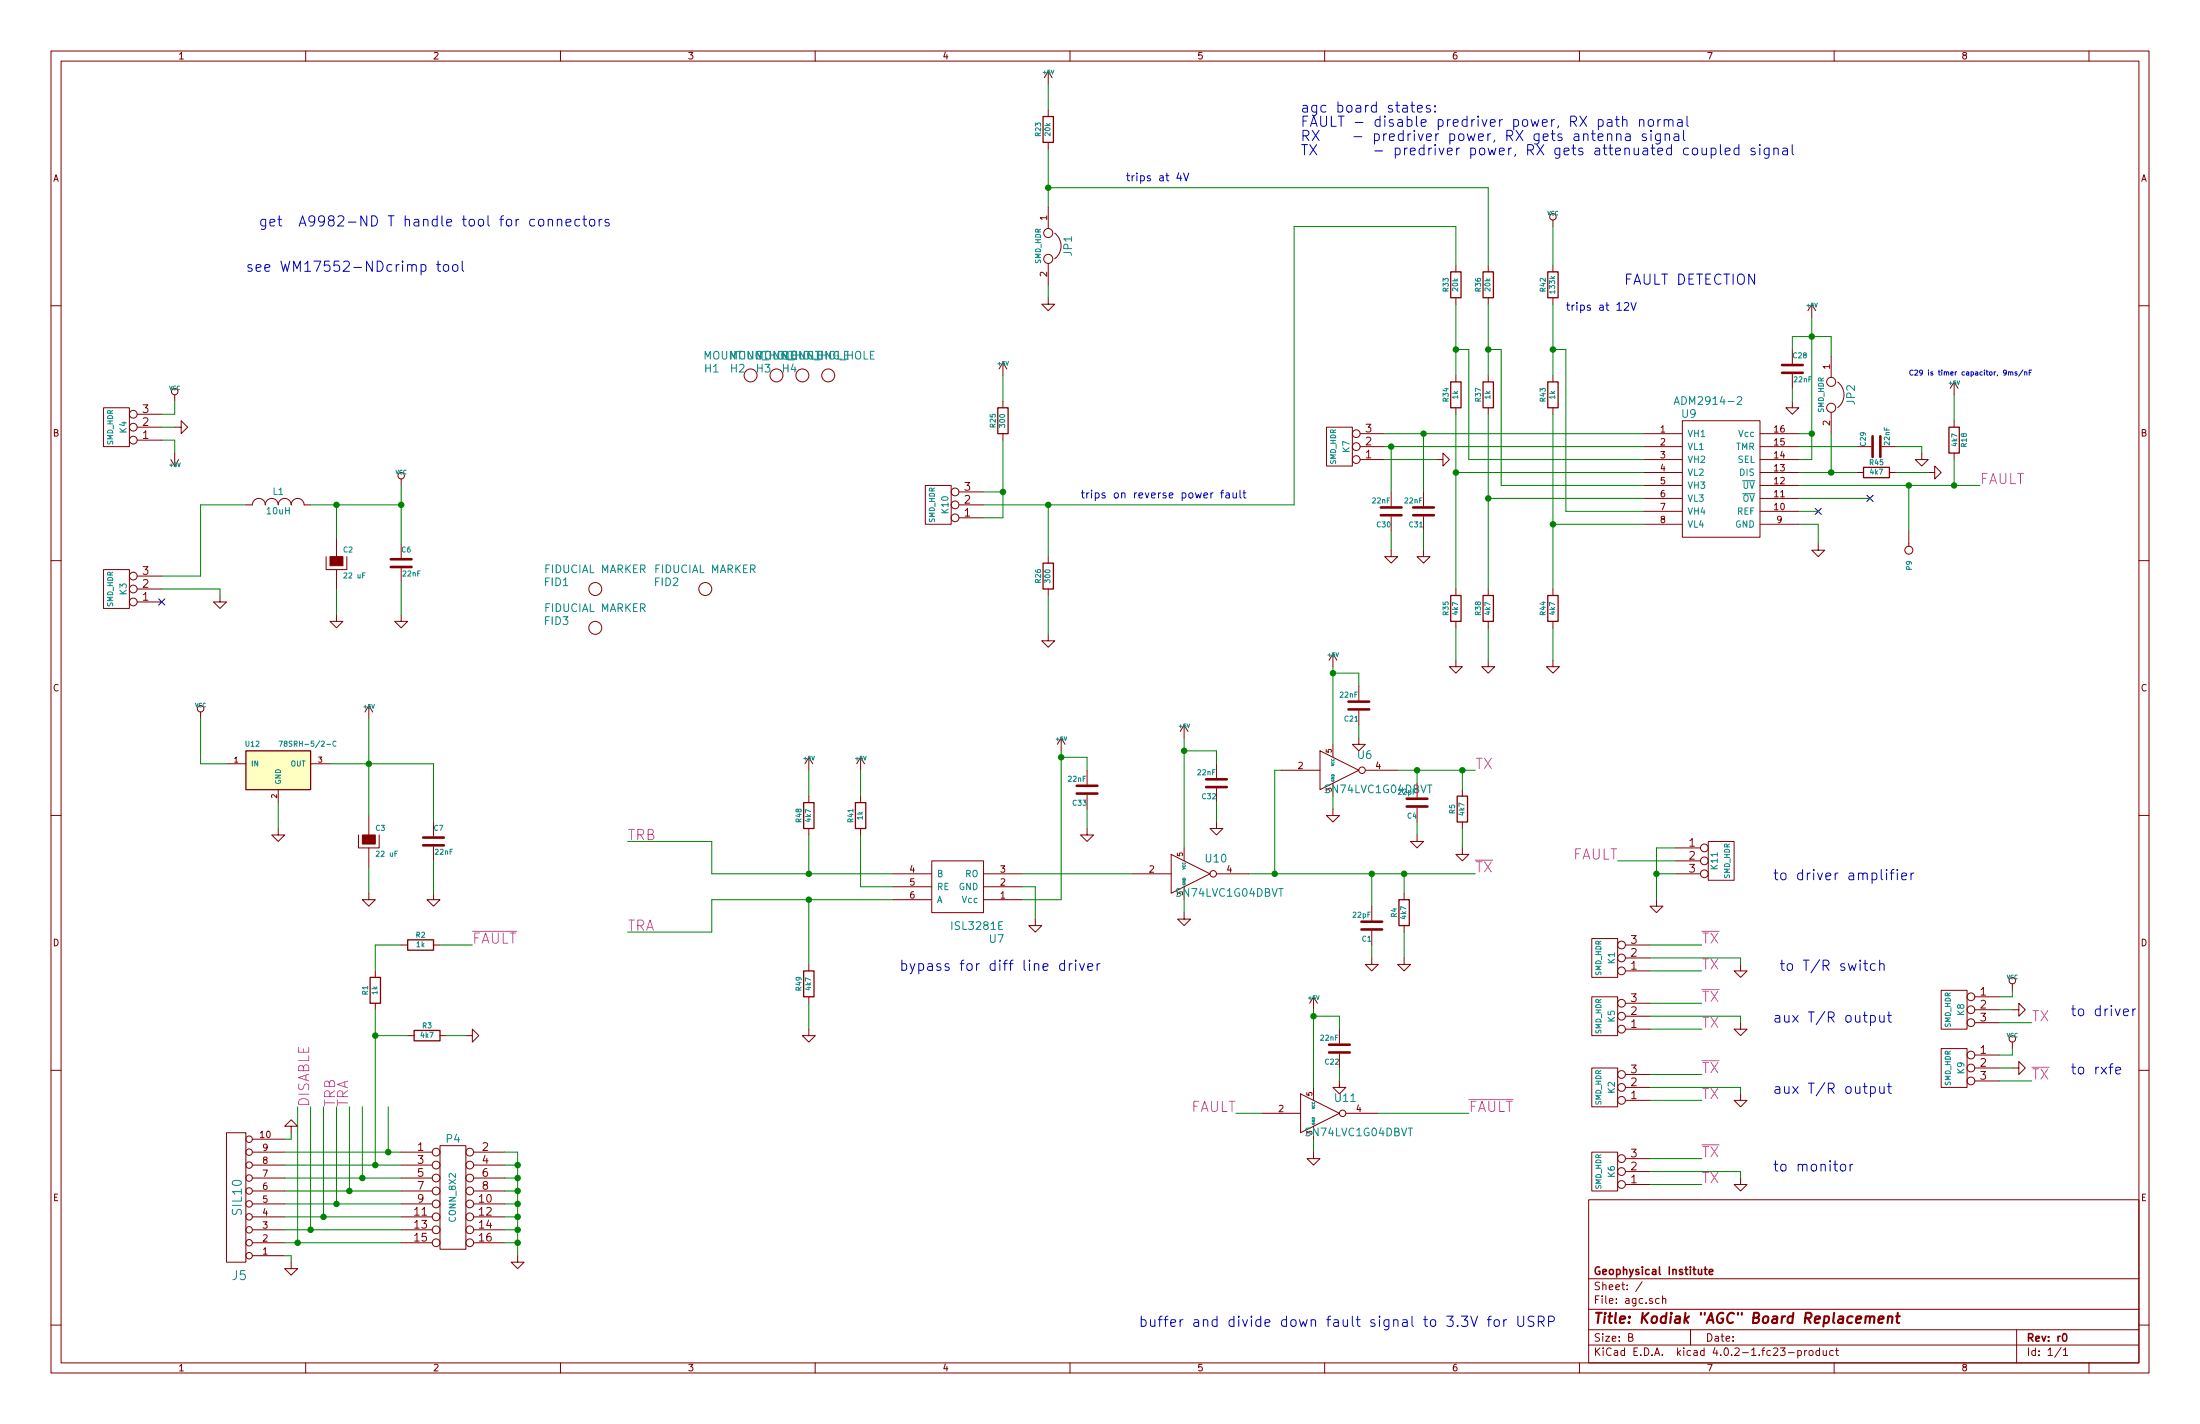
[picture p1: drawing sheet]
<svg xmlns="http://www.w3.org/2000/svg" width="432mm" height="279mm" viewBox="0 0 432 279" stroke-linecap="round" stroke-linejoin="round" font-family="sans-serif">
<g fill="none" stroke="#840000" stroke-width=".2">
<path d="M10 10h411.8v259.4h-411.8zM12 12h407.8v255.4h-407.8zM60 10v2M110 10v2M160 10v2M205.7 14v2.5M205.7 14l-.7 1.2M205.7 14l.8 1.2M210 10v2M260 10v2M310 10v2M360 10v2"/>
<path d="M410 10v2M205.7 21.6v1.3M205.7 27.9v1.3M10 60h2M205.7 58.4v1.3h1.3l-1.3 1.3-1.2-1.3h1.2M205.7 40.6v4.2M205.7 51.7v4.2M207 45.7a3.2 3.2 0 0 1 0 5.1M285.7 52.1v1.2M285.7 58.4v1.3M292.1 52.1v1.2M292.1 58.4v1.3"/>
<path d="M304.8 43.2v1.3M304.8 52.1v1.2M304.8 58.4v1.3M355.6 59.7l-.8 1.3M355.6 59.7v2.5M355.6 59.7l.8 1.3M419.8 60h2M34.3 77.5v1.2M196.8 71.1v2.6M196.8 78.7v1.3M196.8 71.1l-.7 1.3M196.8 71.1l.8 1.3"/>
<path d="M285.7 73.7v1.2M292.1 73.7v1.2M304.8 73.7v1.2M351.8 78.7v1.3h1.3l-1.3 1.3-1.3-1.3h1.3M351.8 68.6v2.8M351.8 73.4v2.8M359.4 69.9v4.1M360.7 75a3.2 3.2 0 0 1 0 5M383.5 74.9v2.6M383.5 74.9l-.7 1.3M383.5 74.9l.8 1.3M20.3 80h5.1v7.6h-5.1z"/>
<path d="M26.9 86.4h4.8M26.9 83.8h4.8M26.9 81.3h4.8M33.5 90.2l.8 1.2M34.3 83.8h1.3v-1.2l1.2 1.2-1.2 1.3v-1.3M34.3 88.9v2.5M35.1 90.2l-.8 1.2M48.3 99.1h1.2a1.27 1.27 0 0 1 1.3-1.3 1.27 1.27 0 0 1 1.3 1.3 1.27 1.27 0 0 1 1.2-1.3 1.27 1.27 0 0 1 1.3 1.3 1.27 1.27 0 0 1 1.3-1.3 1.27 1.27 0 0 1 1.2 1.3 1.27 1.27 0 0 1 1.3-1.3 1.27 1.27 0 0 1 1.3 1.3h1.3M78.7 94v1.3M181.6 95.3h5.1v7.6h-5.1zM188.2 99.1h4.8M188.2 96.5h4.8"/>
<path d="M196.8 85.1v1.3M260.3 83.8h5.1v7.6h-5.1zM267 85.1h4.8M267 87.6h4.8M267 90.2h4.8M273 96.5v2.8M279.4 96.5v2.8M281.9 90.2h1.3v-1.3l1.3 1.3-1.3 1.2v-1.2M285.7 80v1.3M292.1 80v1.3M304.8 80v1.3M322.6 85.1h7.6"/>
<path d="M322.6 87.6h7.6M322.6 90.2h7.6M322.6 92.7h7.6M322.6 95.3h7.6M322.6 97.8h7.6M330.2 82.6h15.2v22.8h-15.2zM345.4 85.1h7.7M345.4 87.6h7.7M345.4 90.2h7.7M345.4 92.7h7.7M345.4 95.3h7.7M345.4 97.8h7.7"/>
<path d="M359.4 80.9v4.2M364.5 87.6h2.8M364.5 92.7h1.3M369.3 87.6h2.8M370.8 92.7h1.3M377.2 88.9v1.3h1.3l-1.3 1.2-1.3-1.2h1.3M378.5 92.7h1.2v-1.3l1.3 1.3-1.3 1.3v-1.3M383.5 82.6v1.2M383.5 88.9v1.3M10 110h2M20.3 111.8h5.1v7.6h-5.1zM26.9 118.1h4.8"/>
<path d="M26.9 115.6h4.8M26.9 113h4.8M43.2 116.8v1.3h1.2l-1.2 1.3-1.3-1.3h1.3M64 109.2v2.6h4.1v-2.6M66 105.4v3.8M66 111.8v3.8M78.7 106.7v2.8M78.7 111.5v2.8M188.2 101.6h4.8M205.7 109.2v1.3M205.7 115.6v1.2M273 108v1.2h1.3l-1.3 1.3-1.2-1.3h1.2"/>
<path d="M273 101.3v2.8M279.4 108v1.2h1.3l-1.3 1.3-1.3-1.3h1.3M279.4 101.3v2.8M285.7 115.6v1.2M292.1 115.6v1.2M304.8 115.6v1.2M322.6 100.3h7.6M322.6 102.9h7.6M345.4 100.3h7.7M345.4 102.9h7.7M356.9 106.7v1.3h1.2l-1.2 1.2-1.3-1.2h1.3M374.6 104.1v3.1"/>
<path d="M419.8 110h2M39.4 139.7v1.3M66 120.7v1.2h1.3l-1.3 1.3-1.2-1.3h1.2M72.4 138.4l-.8 1.3M72.4 138.4v2.6M72.4 138.4l.8 1.3M78.7 120.7v1.2h1.3l-1.3 1.3-1.2-1.3h1.2M205.7 124.5v1.2h1.3l-1.3 1.3-1.2-1.3h1.2M261.6 128.3v2.5M261.6 128.3l-.7 1.2M261.6 128.3l.8 1.2M266.7 134.6v2.8"/>
<path d="M266.7 139.4v2.8M285.7 129.5v1.3h1.3l-1.3 1.3-1.2-1.3h1.2M285.7 121.9v1.3M292.1 129.5v1.3h1.3l-1.3 1.3-1.3-1.3h1.3M292.1 121.9v1.3M304.8 129.5v1.3h1.3l-1.3 1.3-1.3-1.3h1.3M304.8 121.9v1.3M10 160h2M44.4 149.9h3.9M54.6 154.9v2.6M61 149.9h3.8M158.7 148.6v2.5"/>
<path d="M158.7 156.2v1.3M158.7 148.6l-.7 1.3M158.7 148.6l.8 1.3M168.9 148.6v2.5M168.9 156.2v1.3M168.9 148.6l-.8 1.3M168.9 148.6l.8 1.3M208.3 144.8l-.8 1.3M208.3 144.8v2.5M208.3 144.8l.7 1.3M213.4 151.1v2.8M213.4 156v2.8"/>
<path d="M232.4 142.2v2.6M232.4 142.2l-.8 1.3M232.4 142.2l.8 1.3M238.8 149.9v2.8M238.8 154.7v2.8M251.5 151.1h7.6M259.1 147.3l7.6 3.8-7.6 3.8zM261.6 158.8v1.2h1.3l-1.3 1.3-1.3-1.3h1.3M261.6 146.1v2.5M266.7 144.8v1.3h1.3l-1.3 1.2-1.3-1.2h1.3M268 151.1h6.3M278.1 153.7v2.8"/>
<path d="M278.1 158.5v2.8M287 154.9v1.3M419.8 160h2M54.6 162.6v1.2h1.3l-1.3 1.3-1.3-1.3h1.3M70.4 163.8v2.6h4v-2.6M72.4 175.3v1.2h1.3l-1.3 1.3-1.3-1.3h1.3M72.4 160v3.8M72.4 166.4v3.8M85.1 175.3v1.2h1.3l-1.3 1.3-1.3-1.3h1.3M85.1 161.3v2.8M85.1 166.1v2.8M158.7 162.6v1.2"/>
<path d="M168.9 162.6v1.2M175.3 171.5h7.6M175.3 176.5h7.6M175.3 174h7.6M182.9 168.9h10.1v10.2h-10.1zM193 171.5h7.7M193 176.5h7.7M193 174h7.7M213.4 162.6v1.2h1.2l-1.2 1.3-1.3-1.3h1.3M222.2 171.5h7.7M229.9 167.6l7.6 3.9-7.6 3.8zM232.4 179.1v1.2h1.3l-1.3 1.3-1.3-1.3h1.3"/>
<path d="M232.4 166.4v2.5M238.8 161.3v1.3h1.2l-1.2 1.2-1.3-1.2h1.3M238.8 171.5h6.3M269.2 177.8v2.8M275.6 175.3v1.2M278.1 163.8v1.3h1.3l-1.3 1.3-1.2-1.3h1.2M287 166.4v1.2h1.3l-1.3 1.3-1.3-1.3h1.3M287 161.3v1.3M325.1 176.5v1.3h1.3l-1.3 1.3-1.3-1.3h1.3M328.9 171.5h4.9M328.9 166.4h4.9M328.9 168.9h4.9"/>
<path d="M335.3 165.1h5.1v7.6h-5.1zM73.7 190.5v1.3M73.7 196.9v1.2M78.7 185.4h1.3M85.1 185.4h1.3M158.7 189.2v1.3M158.7 195.6v1.3M203.2 180.3v1.3h1.3l-1.3 1.3-1.3-1.3h1.3M257.8 195.6v2.5M257.8 195.6l-.8 1.3M257.8 195.6l.8 1.3M269.2 188v1.2h1.3l-1.3 1.3-1.2-1.3h1.2"/>
<path d="M269.2 182.6v2.8M275.6 188v1.2h1.3l-1.3 1.3-1.3-1.3h1.3M275.6 181.6v1.3M312.4 195.6h5.1v7.6h-5.1zM312.4 184.2h5.1v7.6h-5.1zM319 199.4h4.8M319 196.9h4.8M319 190.5h4.8M319 188h4.8M319 185.4h4.8M341.6 189.2v1.3h1.3l-1.3 1.3-1.2-1.3h1.2M381 194.3h5.1v7.6h-5.1z"/>
<path d="M387.6 195.6h4.8M387.6 198.1h4.8M395 198.1h1.2v-1.2l1.3 1.2-1.3 1.3v-1.3M395 193v1.3M10 210h2M80 203.2h1.3M86.4 203.2h1.2M91.4 203.2h1.3v-1.3l1.3 1.3-1.3 1.3v-1.3M158.7 201.9v1.3h1.3l-1.3 1.3-1.2-1.3h1.2M247.6 218.4h7.7M255.3 214.6l7.6 3.8-7.6 3.9zM257.8 213.4v2.5"/>
<path d="M262.9 212.1v1.3h1.3l-1.3 1.2-1.3-1.2h1.3M262.9 201.9v2.8M262.9 206.8v2.8M264.2 218.4h6.3M312.4 209.6h5.1v7.6h-5.1zM319 201.9h4.8M319 215.9h4.8M319 213.4h4.8M319 210.8h4.8M341.6 200.7v1.2h1.3l-1.3 1.3-1.2-1.3h1.2M341.6 214.6v1.3h1.3l-1.3 1.3-1.2-1.3h1.2M381 205.7h5.1v7.7h-5.1z"/>
<path d="M387.6 200.7h4.8M387.6 207h4.8M387.6 209.6h4.8M387.6 212.1h4.8M395 209.6h1.2v-1.3l1.3 1.3-1.3 1.2v-1.2M395 204.5v1.2M419.8 210h2M44.4 222.3h3.9v25.4h-3.9zM49.5 226.1h6.4M49.5 228.6h6.4M49.5 231.1h6.4M49.5 233.7h6.4"/>
<path d="M49.5 236.2h6.4M49.5 238.8h6.4M49.5 223.5h6.4M57.1 221h1.3l-1.3-1.3-1.2 1.3h1.2v1.3M78.7 226.1h6.1M78.7 228.6h6.1M78.7 231.1h6.1M78.7 233.7h6.1M78.7 236.2h6.1M78.7 238.8h6.1M86.4 224.8h5v20.3h-5zM93 226.1h6.1"/>
<path d="M93 228.6h6.1M93 231.1h6.1M93 233.7h6.1M93 236.2h6.1M93 238.8h6.1M257.8 226.1v1.2h1.3l-1.3 1.3-1.3-1.3h1.3M311.8 235.4h108v32h-108zM312.4 226.1h5.1v7.6h-5.1zM319 232.4h4.8M319 229.9h4.8M319 227.3h4.8M341.6 231.1v1.3h1.3l-1.3 1.3-1.2-1.3h1.2"/>
<path d="M10 260h2M49.5 241.3h6.4M49.5 243.8h6.4M49.5 246.4h6.4M57.1 247.7v1.2h1.3l-1.3 1.3-1.2-1.3h1.2M78.7 241.3h6.1M78.7 243.8h6.1M93 241.3h6.1M93 243.8h6.1M101.6 246.4v1.3h1.3l-1.3 1.2-1.3-1.2h1.3M311.8 256.9h108M311.8 250.9h108"/>
<path d="M322.3 251.5l-1.3 1.9M325.7 254.8h-.5l-.3 .2 .1 .6 .2 .2 .5-.1M326.3 254.9l.2-.1h.4v1M326.3 254.3v1.5M419.8 260h2M60 267.4v2M110 267.4v2M160 267.4v2M210 267.4v2M260 267.4v2M310 267.4v2M311.8 263.9h108"/>
<path d="M311.8 260.9h108M319.7 262.4l.7-.1v-.5l-.2-.1h-.5v1.5h.5l.2-.2 .1-.3-.3-.3M331.8 260.9v3M351 265.4h1.1M352.9 265h.4l.3 .3-.2 .6h-.5M352.9 265v1.5M354.2 265v1M354.6 265l-.4 .3M355.1 265.1l.2-.1 .5 .1 .1 .6-.2 .2-.4 .1-.2-.2zM357.1 265h-.4l-.3 .3 .1 .5 .2 .2 .4-.1M357.1 264.5v1.5M357.8 265l.1 .9 .4 .1 .2-.2"/>
<path d="M358.5 265v1M359.8 265h-.4l-.3 .3 .1 .5 .2 .2 .4-.1M360 267.4v2M360.3 265h.5M360.5 264.5v1.3l.3 .2M395.8 260.9v6.5M404.5 264.4l-1.2 1.9M405 264.9l.4-.4v1.5M405 266h.8M410 267.4v2"/>
<circle cx="205.7" cy="50.8" r=".89"/>
<circle cx="205.7" cy="45.7" r=".89"/>
<circle cx="304.8" cy="42.5" r=".63"/>
<circle cx="34.3" cy="76.8" r=".63"/>
<circle cx="147.3" cy="73.7" r="1.27"/>
<circle cx="152.4" cy="73.7" r="1.27"/>
<circle cx="157.5" cy="73.7" r="1.27"/>
<circle cx="162.6" cy="73.7" r="1.27"/>
<circle cx="359.4" cy="74.9" r=".89"/>
<circle cx="26.2" cy="86.4" r=".76"/>
<circle cx="26.2" cy="83.8" r=".76"/>
<circle cx="26.2" cy="81.3" r=".76"/>
<circle cx="78.7" cy="93.3" r=".63"/>
<circle cx="187.5" cy="96.5" r=".76"/>
<circle cx="187.5" cy="99.1" r=".76"/>
<circle cx="266.2" cy="85.1" r=".76"/>
<circle cx="266.2" cy="90.2" r=".76"/>
<circle cx="266.2" cy="87.6" r=".76"/>
<circle cx="359.4" cy="80" r=".89"/>
<circle cx="26.2" cy="118.1" r=".76"/>
<circle cx="26.2" cy="113" r=".76"/>
<circle cx="26.2" cy="115.6" r=".76"/>
<circle cx="116.8" cy="115.6" r="1.27"/>
<circle cx="138.4" cy="115.6" r="1.27"/>
<circle cx="187.5" cy="101.6" r=".76"/>
<circle cx="374.6" cy="107.9" r=".79"/>
<circle cx="39.4" cy="139.1" r=".63"/>
<circle cx="116.8" cy="123.2" r="1.27"/>
<circle cx="267.3" cy="151.1" r=".63"/>
<circle cx="238.1" cy="171.4" r=".63"/>
<circle cx="334.5" cy="171.4" r=".76"/>
<circle cx="334.5" cy="166.4" r=".76"/>
<circle cx="334.5" cy="168.9" r=".76"/>
<circle cx="318.3" cy="199.4" r=".76"/>
<circle cx="318.3" cy="196.8" r=".76"/>
<circle cx="318.3" cy="188" r=".76"/>
<circle cx="318.3" cy="185.4" r=".76"/>
<circle cx="318.3" cy="190.5" r=".76"/>
<circle cx="386.8" cy="195.6" r=".76"/>
<circle cx="386.8" cy="198.1" r=".76"/>
<circle cx="395" cy="192.4" r=".63"/>
<circle cx="263.5" cy="218.4" r=".63"/>
<circle cx="318.3" cy="213.4" r=".76"/>
<circle cx="318.3" cy="201.9" r=".76"/>
<circle cx="318.3" cy="215.9" r=".76"/>
<circle cx="318.3" cy="210.8" r=".76"/>
<circle cx="386.8" cy="200.7" r=".76"/>
<circle cx="386.8" cy="207" r=".76"/>
<circle cx="386.8" cy="209.5" r=".76"/>
<circle cx="386.8" cy="212.1" r=".76"/>
<circle cx="395" cy="203.8" r=".63"/>
<circle cx="48.9" cy="228.6" r=".63"/>
<circle cx="48.9" cy="231.1" r=".63"/>
<circle cx="48.9" cy="236.2" r=".63"/>
<circle cx="48.9" cy="226.1" r=".63"/>
<circle cx="48.9" cy="223.5" r=".63"/>
<circle cx="48.9" cy="238.8" r=".63"/>
<circle cx="48.9" cy="233.7" r=".63"/>
<circle cx="85.6" cy="231.1" r=".76"/>
<circle cx="85.6" cy="236.2" r=".76"/>
<circle cx="85.6" cy="226.1" r=".76"/>
<circle cx="85.6" cy="233.7" r=".76"/>
<circle cx="85.6" cy="228.6" r=".76"/>
<circle cx="85.6" cy="238.8" r=".76"/>
<circle cx="92.2" cy="236.2" r=".76"/>
<circle cx="92.2" cy="226.1" r=".76"/>
<circle cx="92.2" cy="233.7" r=".76"/>
<circle cx="92.2" cy="228.6" r=".76"/>
<circle cx="92.2" cy="231.1" r=".76"/>
<circle cx="92.2" cy="238.8" r=".76"/>
<circle cx="318.3" cy="227.3" r=".76"/>
<circle cx="318.3" cy="229.9" r=".76"/>
<circle cx="318.3" cy="232.4" r=".76"/>
<circle cx="48.9" cy="243.8" r=".63"/>
<circle cx="48.9" cy="241.3" r=".63"/>
<circle cx="48.9" cy="246.4" r=".63"/>
<circle cx="85.6" cy="241.3" r=".76"/>
<circle cx="85.6" cy="243.8" r=".76"/>
<circle cx="92.2" cy="241.3" r=".76"/>
<circle cx="92.2" cy="243.8" r=".76"/>
</g>
<path d="M334.5 249.1h.6M334.7 248.6v1.3l.4 .2M335.5 249.6l.7-.2-.1-.3h-.4l-.2 .2 .1 .7h.5M405 261.8l.2-.1a.8 .8 0 0 1 .5 .7 .8 .8 0 0 1-.5 .8l-.2-.2-.2-.4z" fill="none" stroke="#840000" stroke-width=".3"/>
<path d="M367.1 258.5a.52 .52 0 0 1 .7-.2v1.3M368.7 258.9l1-.2-.1-.4h-.7l-.2 1 .2 .3 .6-.1M370.6 258.4l.3-.1h.5l-.1 1.3M370.6 258.3l-.1 1.3M372.1 258.3h.8M372.5 257.6l-.2 1.7 .1 .2 .3 .1" fill="none" stroke="#840000" stroke-width=".41"/>
<g fill="none" stroke="#0000c2" stroke-width=".2">
<path d="M277.2 20v1.7l.1 .2 .3 .1M231.4 33.9l-.4 1.1h1M231.7 34.5v1M232.3 34l.5 1.5 .5-1.5M276.9 20.7h.7M278.2 21.3l1-.2-.1-.3-.6-.1-.3 .3 .1 .9 .2 .1 .6-.1M280.7 20.8l-.5-.1-.3 .3 .1 .2 .7 .2 .1 .2-.1 .3-.2 .1-.6-.1M281.7 21.8l.1 .1-.1 .1-.1-.1 .1-.1v.2M281.7 20.8l.1 .1-.1 .1-.1-.1 .1-.1v.2M313.7 26.9l.9-.2-.1-.4h-.6l-.2 .2 .1 1 .1 .1 .6-.1M315.5 26.4l.1-.1a.5 .5 0 0 1 .8 .2v1.1M315.5 26.3v1.3"/>
<path d="M317 23.5h.8M317.3 26.4l.1-.1a.5 .5 0 0 1 .8 .2v1.1M317.3 26.3v1.3M317.3 22.8v1.7l.1 .2 .4 .1M318.5 23.6l.1-.1a.5 .5 0 0 1 .7 .2v1.1M318.5 22.8v2M319.1 26.3h.8l.1 1.3M320 26.7l-.7 .1a.39 .39 0 0 0-.3 .4 .39 .39 0 0 0 .3 .4l.7-.1M321.8 23.6l.1-.1a.5 .5 0 0 1 .8 .2v1.1M321.8 23.5v1.3M323.1 26.3h-.5l-.3 .2 .1 .3 .7 .2 .1 .2-.1 .3-.2 .1-.6-.1M323.6 23.6l.3-.1a.49 .49 0 0 1 .6 .4v.5a.54 .54 0 0 1-.5 .4 .54 .54 0 0 1-.5-.4z"/>
<path d="M324.1 25.6l-.1 .1 .1 .1 .1-.1-.1-.1v.2M324.1 26.3v1.3M325.4 23.5v1.3M325.9 26.3v1.6a.56 .56 0 0 1-.9 .3M325.9 26.3a.68 .68 0 0 0-.9 .1l-.1 .2 .1 .8 .3 .2 .6-.1M326 23.5a.45 .45 0 0 0-.6 .4M326.6 23.6l.1-.1a.5 .5 0 0 1 .8 .2v1.1M326.6 23.5v1.3M326.8 26.4l.1-.1a.5 .5 0 0 1 .8 .2v1.1M326.8 26.3v1.3M327.5 23.7a.49 .49 0 0 1 .8-.2l.1 1.3M328.6 26.3h.8l.1 1.3"/>
<path d="M329.3 23.5h.8l.1 1.3M329.5 26.7l-.7 .1a.39 .39 0 0 0-.3 .4 .39 .39 0 0 0 .3 .4l.7-.1M330.2 23.9l-.7 .1a.39 .39 0 0 0-.3 .4 .39 .39 0 0 0 .3 .4l.7-.1M330.4 25.6v1.7l.3 .3M331.1 22.8v1.7l.3 .3M331.4 29.1a.68 .68 0 0 0-.9 .1l-.1 .2 .1 .8 .3 .2 .6-.1M332.3 29.2l.2-.1a.49 .49 0 0 1 .7 .3v.6a.54 .54 0 0 1-.5 .4 .54 .54 0 0 1-.5-.4zM334.1 29.1l.1 1.2a.56 .56 0 0 0 .7-.1M334.9 29.1v1.3M335.9 29.1a.71 .71 0 0 1 .8 .1v1a.67 .67 0 0 1-.8 .1M335.9 29.1v2M337.7 28.4v1.7l.2 .3"/>
<path d="M338.6 29.7l1-.2-.1-.4h-.6l-.3 .2 .1 1 .2 .1 .6-.1M341.3 29.1a.68 .68 0 0 0-.9 .1l-.1 .2 .1 .8 .3 .2 .6-.1M341.3 28.4v2M344.4 29.1h-.5l-.2 .2 .1 .3 .6 .2 .1 .2-.1 .3-.2 .1-.5-.1M345.4 28.4l-.1 .1 .1 .1 .1-.1-.1-.1v.2M345.4 29.1v1.3M347.2 29.1v1.6a.56 .56 0 0 1-.8 .3M347.2 29.1a.68 .68 0 0 0-.8 .1l-.1 .2 .1 .8 .2 .2 .6-.1M348.2 29.2l.1-.1a.5 .5 0 0 1 .7 .2v1.1M348.2 29.1v1.3M350 29.1h.7l.1 1.3M350.8 29.5l-.7 .1a.39 .39 0 0 0-.3 .4 .39 .39 0 0 0 .3 .4l.7-.1"/>
<path d="M351.8 28.4v1.7l.2 .3M85.7 51.9h.8M86 51.2v1.8l.1 .1 .4 .1M87.1 52.1l.3-.2a.49 .49 0 0 1 .7 .4v.6a.54 .54 0 0 1-.6 .4 .54 .54 0 0 1-.5-.4zM88.9 52.1l.3-.2a.49 .49 0 0 1 .7 .4v.6a.54 .54 0 0 1-.6 .4 .54 .54 0 0 1-.5-.4zM90.7 51.2v1.8l.3 .2M105.8 43.2l.3-.2a.49 .49 0 0 1 .6 .4v.6a.54 .54 0 0 1-.5 .4 .54 .54 0 0 1-.5-.4zM107.6 43.2l.1-.1a.5 .5 0 0 1 .8 .2v1M107.6 43v1.3M109.4 43.2l.1-.1a.5 .5 0 0 1 .8 .2v1M109.4 43v1.3M111.1 43.7l1-.2-.1-.4-.6-.1-.3 .3 .1 .9 .2 .1 .6-.1"/>
<path d="M113.8 43.1a.68 .68 0 0 0-.9 .1l-.1 .2 .1 .8 .3 .1 .6-.1M114.4 43h.7M114.7 42.3v1.8l.1 .1 .3 .1M115.8 43.2l.3-.2a.49 .49 0 0 1 .6 .4v.6a.54 .54 0 0 1-.5 .4 .54 .54 0 0 1-.5-.4zM117.6 43v1.3M118.2 43a.45 .45 0 0 0-.6 .4M119.5 43.1l-.5-.1-.3 .3 .1 .3 .7 .2 .1 .2-.1 .2-.2 .1-.6-.1M318.8 59.5l.6-.1 .2 .1 .1 .3-1 1.1h1M320.1 59.4l.5 1.5 .5-1.5M393.8 73.1l-.2 .1-.4-.1 .1-.4 .3-.1a.62 .62 0 0 1-.1 1h-.2M394.2 73.1l.4-.1v.6M394.2 72.9v.7"/>
<path d="M394.6 73.1l.2-.2 .2 .1 .1 .6M395.9 73l-.3-.1-.1 .2 .4 .2v.3h-.4M397.1 72.6l-.9 1.2M397.4 73.1l.4-.1v.6M397.4 72.9v.7M398.3 73.1h.3M398.8 72.6h-.5v1M239.6 96.7h.6M240.2 96.2l-.4 .2v1.3M240.6 96.8h.6l.1 .9M241.3 97.1h-.5a.3 .3 0 0 0-.2 .3 .3 .3 0 0 0 .2 .3l.5-.1M242 96.7v.8a.38 .38 0 0 0 .7 .1"/>
<path d="M242.7 96.7v1M243.4 96.2v1.3l.2 .2M244 96.7h.6M244.2 96.2v1.3l.4 .2M371 171.3h.7M371.7 170.6l-.4 .1-.1 .2v1.7M372.4 170.6l-.1 .1 .1 .1 .1-.1-.1-.1v.2M372.4 171.3v1.3M373.3 172l.9-.2-.1-.4-.6-.1-.2 .3 .1 .9 .1 .1 .6-.1M375.1 171.3v1.3M375.6 171.3a.45 .45 0 0 0-.5 .4M208.9 189.2a.68 .68 0 0 0-.8 .1l-.1 .2 .1 .7 .3 .2 .5-.1"/>
<path d="M208.9 188.4v2M209.9 189.1v1.3M210.4 189.1a.45 .45 0 0 0-.5 .4M211.1 188.4l-.1 .1 .1 .1 .1-.1-.1-.1v.2M211.1 189.1v1.3M211.9 189.1l.5 1.3 .5-1.3M213.5 189.7l1-.2-.1-.3-.6-.1-.3 .3 .1 .9 .2 .1 .6-.1M215.3 189.1v1.3M215.9 189.1a.45 .45 0 0 0-.6 .4M365.8 189.1h.7M366.1 188.4v1.7l.1 .2 .3 .1M367.1 199.3a.71 .71 0 0 1 .9 .1v1a.67 .67 0 0 1-.9 .1"/>
<path d="M368.1 189.2a.68 .68 0 0 0-.9 .1l-.1 .2 .1 .7 .3 .2 .6-.1M368.9 189.3l.1-.1a.5 .5 0 0 1 .8 .2v1M368.9 199.2l.1 1.3a.56 .56 0 0 0 .8-.1M368.9 188.4v2M369.8 199.2v1.4M370.5 199.2h.7M370.7 198.6v1.7l.1 .2 .4 .1M416.8 198.6l1-.2-.1-.4h-.6l-.3 .2 .1 1 .2 .1 .6-.1M418.6 198v1.3M419.2 198a.45 .45 0 0 0-.6 .3M367.1 213.3a.71 .71 0 0 1 .9 .1v1a.67 .67 0 0 1-.9 0M368.9 213.2l.1 1.2a.56 .56 0 0 0 .8 0"/>
<path d="M369.8 213.2v1.3M370.5 213.2h.7M370.7 212.5v1.7l.1 .2 .4 .1M415.3 210.1l.9-.2-.1-.4-.6-.1-.2 .3 .1 .9 .1 .1 .6-.1M361.3 228.6l.3-.2a.49 .49 0 0 1 .7 .4v.6a.54 .54 0 0 1-.6 .4 .54 .54 0 0 1-.5-.4zM363.1 228.4v1.4M363.7 228.4a.45 .45 0 0 0-.6 .4M288.7 258.2l.6 2 .7-2M291.9 258.9h.8M292.7 258.2l-.4 .1-.1 .2v1.7M293.3 259.1l.3-.2a.49 .49 0 0 1 .7 .4v.6a.54 .54 0 0 1-.5 .4 .54 .54 0 0 1-.6-.4zM295.1 258.9v1.3"/>
<path d="M295.7 258.9a.45 .45 0 0 0-.6 .4M297.9 258.2v1.7l.4 .3h.4l.4-.3v-1.7M301.1 258.3l-.3-.1-.7 .1a.48 .48 0 0 0-.2 .5 .48 .48 0 0 0 .4 .4l.6 .2 .2 .5-.4 .3-.8-.1M301.9 259.3h.8a.55 .55 0 0 0 .4-.5 .55 .55 0 0 0-.4-.6h-.8v2M302.4 259.3l.7 .9M303.9 259.3h.8a.55 .55 0 0 0 .4-.5 .55 .55 0 0 0-.4-.6h-.8v2"/>
</g>
<g fill="none" stroke="#840000" stroke-width=".25">
<path d="M204.7 22.9h2.1v5h-2.1zM284.7 53.3h2.1v5.1h-2.1zM291.1 53.3h2v5.1h-2zM303.8 53.3h2v5.1h-2zM284.7 74.9h2.1v5.1h-2.1zM291.1 74.9h2v5.1h-2zM303.8 74.9h2v5.1h-2zM195.8 80h2.1v5.1h-2.1zM365.8 91.7h5v2h-5zM382.5 83.8h2.1v5.1h-2.1zM204.7 110.5h2.1v5.1h-2.1zM284.7 116.8h2.1v5.1h-2.1z"/>
<path d="M291.1 116.8h2v5.1h-2zM303.8 116.8h2v5.1h-2zM48.3 147.3h12.7v7.6h-12.7zM157.7 157.5h2.1v5.1h-2.1zM167.9 157.5h2v5.1h-2zM286 156.2h2v5.1h-2zM274.6 176.5h2v5.1h-2zM72.6 191.8h2.1v5.1h-2.1zM80 184.4h5.1v2h-5.1zM157.7 190.5h2.1v5.1h-2.1zM81.3 202.2h5.1v2h-5.1z"/>
</g>
<g fill="#840000" stroke="#840000" stroke-width=".2">
<path d="M64.8 109.2h2.5v1.8h-2.5z"/>
<path d="M71.1 163.8h2.6v1.8h-2.6z"/>
</g>
<g fill="none" stroke="#840000" stroke-width=".51">
<path d="M349.8 73.2h4M349.8 71.6h4M271 99.6h4.1M277.4 99.6h4M367.5 85.6v4.1M369.1 85.6v4.1M76.7 111.3h4.1M76.7 109.7h4.1M271 101.1h4.1M277.4 101.1h4M264.7 137.7h4M264.7 139.2h4"/>
<path d="M211.3 154.2h4.1M211.3 155.7h4.1M236.7 152.9h4.1M236.7 154.4h4.1M276.1 156.7h4.1M276.1 158.2h4.1M83.1 165.9h4M83.1 164.3h4M267.2 180.8h4.1M267.2 182.4h4.1M260.9 205h4M260.9 206.5h4"/>
</g>
<g fill="none" stroke="#008484" stroke-width=".2">
<path d="M156.2 69.7h.9M157 68.9v1.3l.3 .3h.3l.3-.3v-1.3v1.6l-.9-1.6v1.6M157.1 68.9v1.6M158 69a.5 .5 0 0 1 .5 0 .5 .5 0 0 1 .3 .4l-.1 .9a.53 .53 0 0 1-.6 .2 .53 .53 0 0 1-.3-.5v-.6zM159.4 68.9v1.6h.8M159.4 69a.71 .71 0 0 0-.9 .7 .71 .71 0 0 0 .9 .7l.1-.6h-.3M159.5 68.9v1.6l-.9-1.6v1.6M159.8 70.6h1.2M160 68.9h.9M160.4 68.9v1.6M160.7 69.7h.5M161.3 69.7h.9"/>
<path d="M161.3 68.9v1.6M161.4 68.9v1.6M161.4 68.9h-.7v1.6h.7M162.2 68.9v1.6M163 68.9v1.6l-.9-1.6v1.6M163.1 69a.5 .5 0 0 1 .5 0 .5 .5 0 0 1 .3 .4l-.1 .9a.53 .53 0 0 1-.6 .2 .53 .53 0 0 1-.4-.5v-.6zM164.5 68.9v1.6h.8M164.5 69a.71 .71 0 0 0-.9 .7 .71 .71 0 0 0 .9 .7l.1-.6h-.3M164.9 70.6h1.1M165.8 69.7h.5M166.4 69.7h.9M166.4 68.9v1.6"/>
<path d="M166.5 68.9h-.7v1.6h.7M167.3 68.9v1.6M168 69.2a.5 .5 0 0 1 .6-.3 .5 .5 0 0 1 .3 .5v.9a.53 .53 0 0 1-.6 .2 .53 .53 0 0 1-.4-.5zM169.6 68.9v1.6h.7M170.8 69.7h.5M171.6 68.9h-.8v1.6h.8M328.6 79.3l.5-1.5 .5 1.5M328.7 78.9h.8M341 78l.6-.2 .2 .2 .1 .3-1 1h1M54.8 145.4h.6l-.4 1M65.9 145.5a.44 .44 0 0 0-.6 .4 .44 .44 0 0 0 .6 .4"/>
</g>
<path d="M356.3 99.7l1.2 1.2M357.5 99.7l-1.2 1.2M366.4 97.2l1.2 1.2M367.6 97.2l-1.2 1.2M31.1 117.5l1.3 1.2M32.4 117.5l-1.3 1.2" fill="none" stroke="#000084" stroke-width=".2"/>
<path d="M48.3 147.3h12.7v7.6h-12.7z" fill="#ffffc2" stroke="#ffffc2" stroke-width=".2"/>
<path d="M92.7 182.7h8.7M288.3 215.7h8.7" fill="none" stroke="#f0f" stroke-width=".2"/>
<g fill="none" stroke="#008400" stroke-width=".2">
<path d="M205.7 16.5v5.1M205.7 29.2v11.4M205.7 36.8h86.4v15.3M205.7 55.9v2.5M285.7 52.1v-7.6h-31.7v54.6h-61M285.7 59.7v14M292.1 59.7v14M304.8 44.5v7.6M304.8 59.7v14M34.3 78.7v2.6h-2.6M196.8 73.7v5M285.7 68.6h2.6v21.6h34.3"/>
<path d="M292.1 68.6h2.5v26.7h28M304.8 68.6h2.5v31.7h15.3M351.8 68.6v-2.6h7.6v3.9M351.8 76.2v2.5M355.6 62.2v28h-2.5M383.5 77.5v5.1M31.7 86.4h2.6v2.5M31.7 83.8h2.6M48.3 99.1h-8.9v13.9h-7.7M61 99.1h17.7M66 99.1v6.3M78.7 95.3v11.4"/>
<path d="M193 96.5h3.8M196.8 86.4v15.2h-3.8M205.7 99.1v10.1M271.8 87.6h50.8M271.8 85.1h50.8M271.8 90.2h10.1M273 87.6v8.9M279.4 85.1v11.4M285.7 81.3v34.3M285.7 92.7h36.9M292.1 81.3v34.3M292.1 97.8h30.5"/>
<path d="M304.8 81.3v34.3M353.1 87.6h11.4M353.1 85.1h2.5M353.1 92.7h11.4M353.1 97.8h13.9M353.1 95.3h35.5M359.4 85.1v7.6M372.1 87.6h5.1v1.3M372.1 92.7h6.4M374.6 95.3v8.8M383.5 90.2v5.1M31.7 115.6h11.5v1.2"/>
<path d="M66 115.6v5.1M78.7 114.3v6.4M205.7 116.8v7.7M273 104.1v3.9M279.4 104.1v3.9M304.8 102.9h17.8M353.1 102.9h3.8v3.8M353.1 100.3h3.8M261.6 130.8v15.3M261.6 132.1h5.1v2.5M285.7 123.2v6.3M292.1 123.2v6.3"/>
<path d="M304.8 123.2v6.3M39.4 141v8.9h5M54.6 157.5v5.1M64.8 149.9h20.3v11.4M72.4 141v19M158.7 151.1v5.1M168.9 151.1v5.1M208.3 147.3v29.2h-7.6M208.3 148.6h5.1v2.5M213.4 158.8v3.8M232.4 144.8v21.6M232.4 147.3h6.4v2.6"/>
<path d="M238.8 157.5v3.8M251.5 151.1h-1.3v20.4M261.6 156.2v2.6M266.7 142.2v2.6M274.3 151.1h15.3M278.1 151.1v2.6M287 151.1v3.8M72.4 170.2v5.1M85.1 168.9v6.4M123.2 165.1h16.5v6.4h35.6M158.7 163.8v7.7M158.7 176.5v12.7"/>
<path d="M168.9 163.8v10.2h6.4M175.3 176.5h-35.6v6.4h-16.5M200.7 171.5h21.5M200.7 174h2.5v6.3M232.4 176.5v2.6M245.1 171.5h44.5M269.2 171.5v6.3M275.6 171.5v3.8M278.1 161.3v2.5M287 162.6v3.8M317.5 168.9h11.4M325.1 171.5h3.8"/>
<path d="M328.9 166.4h-3.8v10.1M73.7 198.1v30.5M78.7 185.4h-5v5.1M86.4 185.4h6.3M158.7 196.9v5M257.8 199.4h5.1v2.5M257.8 198.1v15.3M269.2 185.4v2.6M275.6 182.9v5.1M323.8 196.9h10.2M323.8 199.4h17.8v1.3M323.8 188h17.8v1.2"/>
<path d="M323.8 185.4h10.2M323.8 190.5h10.2M392.4 198.1h2.6M395 194.3v1.3h-2.6M58.4 217.2v26.6M61 217.2v24.1M63.5 217.2v21.6M66 217.2v19M68.6 217.2v16.5M71.1 217.2v13.9M73.7 203.2h6.3M76.2 217.2v8.9"/>
<path d="M87.6 203.2h3.8M242.6 218.4h5M262.9 209.6v2.5M270.5 218.4h17.8M323.8 201.9h10.2M323.8 213.4h17.8v1.2M323.8 210.8h10.2M323.8 215.9h10.2M392.4 209.6h2.6M392.4 212.1h6.4M392.4 200.7h6.4M395 205.7v1.3h-2.6"/>
<path d="M55.9 226.1h22.8M55.9 228.6h22.8M55.9 231.1h22.8M55.9 233.7h22.8M55.9 236.2h22.8M55.9 238.8h22.8M57.1 222.3v1.2h-1.2M99.1 226.1h2.5v20.3M99.1 228.6h2.5M99.1 231.1h2.5M99.1 233.7h2.5M99.1 236.2h2.5"/>
<path d="M99.1 238.8h2.5M257.8 223.5v2.6M323.8 229.9h17.8v1.2M323.8 227.3h10.2M323.8 232.4h10.2M55.9 241.3h22.8M55.9 243.8h22.8M55.9 246.4h1.2v1.3M99.1 241.3h2.5M99.1 243.8h2.5"/>
</g>
<g fill="#008400" stroke="#008400" stroke-width=".25">
<circle cx="66" cy="99.1" r=".51"/>
<circle cx="355.6" cy="66" r=".51"/>
<circle cx="355.6" cy="85.1" r=".51"/>
<circle cx="304.8" cy="102.9" r=".51"/>
<circle cx="285.7" cy="68.6" r=".51"/>
<circle cx="292.1" cy="68.6" r=".51"/>
<circle cx="304.8" cy="68.6" r=".51"/>
<circle cx="205.7" cy="99.1" r=".51"/>
<circle cx="205.7" cy="36.8" r=".51"/>
<circle cx="374.6" cy="95.3" r=".51"/>
<circle cx="78.7" cy="99.1" r=".51"/>
<circle cx="158.8" cy="171.5" r=".51"/>
<circle cx="232.4" cy="147.3" r=".51"/>
<circle cx="208.3" cy="148.6" r=".51"/>
<circle cx="72.4" cy="149.9" r=".51"/>
<circle cx="292.1" cy="97.8" r=".51"/>
<circle cx="285.7" cy="92.7" r=".51"/>
<circle cx="250.2" cy="171.5" r=".51"/>
<circle cx="261.6" cy="132.1" r=".51"/>
<circle cx="383.5" cy="95.3" r=".51"/>
<circle cx="359.4" cy="92.7" r=".51"/>
<circle cx="158.8" cy="176.5" r=".51"/>
<circle cx="101.6" cy="228.6" r=".51"/>
<circle cx="101.6" cy="231.1" r=".51"/>
<circle cx="101.6" cy="233.7" r=".51"/>
<circle cx="101.6" cy="236.2" r=".51"/>
<circle cx="101.6" cy="238.8" r=".51"/>
<circle cx="101.6" cy="241.3" r=".51"/>
<circle cx="101.6" cy="243.8" r=".51"/>
<circle cx="76.2" cy="226.1" r=".51"/>
<circle cx="73.7" cy="228.6" r=".51"/>
<circle cx="71.1" cy="231.1" r=".51"/>
<circle cx="68.6" cy="233.7" r=".51"/>
<circle cx="66" cy="236.2" r=".51"/>
<circle cx="63.5" cy="238.8" r=".51"/>
<circle cx="61" cy="241.3" r=".51"/>
<circle cx="58.4" cy="243.8" r=".51"/>
<circle cx="257.8" cy="199.4" r=".51"/>
<circle cx="273" cy="87.6" r=".51"/>
<circle cx="279.4" cy="85.1" r=".51"/>
<circle cx="196.9" cy="96.5" r=".51"/>
<circle cx="325.1" cy="171.5" r=".51"/>
<circle cx="73.7" cy="203.2" r=".51"/>
<circle cx="269.2" cy="171.5" r=".51"/>
<circle cx="278.1" cy="151.1" r=".51"/>
<circle cx="287" cy="151.1" r=".51"/>
<circle cx="275.6" cy="171.5" r=".51"/>
</g>
<g font-size="2.8" fill="#0000c2">
<text x="255.3" y="22.1">agc board states:</text>
<text x="255.3" y="24.9">FAULT - disable predriver power, RX path normal</text>
<text x="255.3" y="27.7">RX</text>
<text x="262.3" y="27.7">- predriver power, RX gets antenna signal</text>
<text x="255.3" y="30.5">TX</text>
<text x="264.3" y="30.5">- predriver power, RX gets attenuated coupled signal</text>
<text x="50.8" y="44.4">get A9982-ND T handle tool for connectors</text>
<text x="48.3" y="53.3">see WM17552-NDcrimp tool</text>
<text x="318.8" y="55.9">FAULT DETECTION</text>
<text x="348" y="172.7">to driver amplifier</text>
<text x="176.5" y="190.5">bypass for diff line driver</text>
<text x="349.2" y="190.5">to T/R switch</text>
<text x="348" y="200.7">aux T/R output</text>
<text x="406.4" y="199.4">to driver</text>
<text x="348" y="214.6">aux T/R output</text>
<text x="406.4" y="210.8">to rxfe</text>
<text x="348" y="229.9">to monitor</text>
<text x="223.5" y="260.3">buffer and divide down fault signal to 3.3V for USRP</text>
</g>
<g font-size="2.8" fill="#f0f">
<text x="388.6" y="95">FAULT</text>
<text x="289.6" y="150.9">TX</text>
<text x="123.2" y="164.8">TRB</text>
<text x="289.6" y="171.2">TX</text>
<text x="308.3" y="168.7">FAULT</text>
<text x="92.7" y="185.2">FAULT</text>
<text x="123.2" y="182.6">TRA</text>
<text x="334" y="185.2">TX</text>
<text x="334" y="190.2">TX</text>
<text x="334" y="196.6">TX</text>
<text x="334" y="201.7">TX</text>
<text x="398.8" y="200.4">TX</text>
<text x="334" y="210.6">TX</text>
<text x="334" y="215.6">TX</text>
<text x="398.8" y="211.8">TX</text>
<text x="60.7" y="217.2" transform="rotate(-90 60.7 217.2)">DISABLE</text>
<text x="65.8" y="217.2" transform="rotate(-90 65.8 217.2)">TRB</text>
<text x="68.3" y="217.2" transform="rotate(-90 68.3 217.2)">TRA</text>
<text x="233.4" y="218.2">FAULT</text>
<text x="288.3" y="218.2">FAULT</text>
<text x="334" y="227.1">TX</text>
<text x="334" y="232.2">TX</text>
</g>
<text font-size="2.8" fill="#840000" x="312.8" y="259.7">Title: Kodiak &quot;AGC&quot; Board Replacement</text>
<g font-size="2.5" fill="#008484">
<text x="47.4" y="238.3" transform="rotate(-90 47.4 238.3)">SIL10</text>
<text x="45.6" y="251.2">J5</text>
</g>
<g font-size="2.1" fill="#0000c2">
<text x="221" y="35.6">trips at 4V</text>
<text x="307.3" y="61">trips at 12V</text>
<text x="212.1" y="97.8">trips on reverse power fault</text>
</g>
<g font-size="2.1" fill="#008484">
<text x="210.4" y="50.1" transform="rotate(-90 210.4 50.1)">JP1</text>
<text x="138" y="70.5">MOUNTING_HOLE</text>
<text x="138.4" y="73.1">H1</text>
<text x="143.4" y="73.1">H2</text>
<text x="148.5" y="73.1">H3</text>
<text x="153.6" y="73.1">H4</text>
<text x="329.6" y="79.4">ADM2914-2</text>
<text x="330.1" y="82">U9</text>
<text x="364.1" y="79.3" transform="rotate(-90 364.1 79.3)">JP2</text>
<text x="106.9" y="112.4">FIDUCIAL MARKER</text>
<text x="128.5" y="112.4">FIDUCIAL MARKER</text>
<text x="106.9" y="115">FID1</text>
<text x="128.5" y="115">FID2</text>
<text x="106.9" y="122.6">FID3</text>
<text x="106.9" y="120.1">FIDUCIAL MARKER</text>
<text x="266.5" y="148.9">U6</text>
<text x="260.2" y="155.6">SN74LVC1G04DBVT</text>
<text x="236.7" y="169.2">U10</text>
<text x="231" y="175.9">SN74LVC1G04DBVT</text>
<text x="187" y="182.4">ISL3281E</text>
<text x="194.2" y="185">U7</text>
<text x="262.1" y="216.2">U11</text>
<text x="87.6" y="224.2">P4</text>
<text x="256.4" y="222.9">SN74LVC1G04DBVT</text>
</g>
<g font-size="2.1" fill="#840000">
<text x="28" y="83.6">2</text>
<text x="28" y="81">3</text>
<text x="28" y="86.1">1</text>
<text x="268" y="89.9">1</text>
<text x="268" y="87.4">2</text>
<text x="268" y="84.8">3</text>
<text x="189.3" y="101.3">1</text>
<text x="189.3" y="98.8">2</text>
<text x="189.3" y="96.3">3</text>
<text x="28" y="112.8">3</text>
<text x="28" y="117.9">1</text>
<text x="28" y="115.3">2</text>
<text x="331.5" y="166.1">1</text>
<text x="331.5" y="168.7">2</text>
<text x="331.5" y="171.2">3</text>
<text x="320.1" y="185.2">3</text>
<text x="320.1" y="190.2">1</text>
<text x="320.1" y="187.7">2</text>
<text x="320.1" y="196.6">3</text>
<text x="388.7" y="195.3">1</text>
<text x="388.7" y="197.9">2</text>
<text x="320.1" y="201.7">1</text>
<text x="320.1" y="199.1">2</text>
<text x="388.7" y="200.4">3</text>
<text x="388.7" y="206.8">1</text>
<text x="388.7" y="209.3">2</text>
<text x="320.1" y="215.6">1</text>
<text x="320.1" y="213.1">2</text>
<text x="320.1" y="210.6">3</text>
<text x="388.7" y="211.8">3</text>
<text x="82" y="225.8">1</text>
<text x="94.7" y="225.8">2</text>
<text x="320.1" y="227.1">3</text>
<text x="82" y="228.3">3</text>
<text x="82" y="230.9">5</text>
<text x="82" y="233.4">7</text>
<text x="94.7" y="228.3">4</text>
<text x="94.7" y="230.9">6</text>
<text x="94.7" y="233.4">8</text>
<text x="320.1" y="232.2">1</text>
<text x="320.1" y="229.6">2</text>
<text x="81.4" y="238.5">11</text>
<text x="82" y="236">9</text>
<text x="94.1" y="236">10</text>
<text x="94.1" y="238.5">12</text>
<text x="81.4" y="241">13</text>
<text x="81.4" y="243.6">15</text>
<text x="94.1" y="241">14</text>
<text x="94.1" y="243.6">16</text>
<text x="312.8" y="250.1">Geophysical Institute</text>
<text x="312.8" y="255.8">File: agc.sch</text>
<text x="312.8" y="253.1">Sheet: /</text>
<text x="312.8" y="263.2">Size: B</text>
<text x="334.8" y="263.2">Date:</text>
<text x="397.8" y="263.2">Rev: r0</text>
<text x="312.8" y="266">KiCad E.D.A. kicad 4.0.2-1.fc23-product</text>
<text x="397.8" y="266">Id: 1/1</text>
</g>
<g font-size="1.8" fill="#840000">
<text x="35" y="11.6">1</text>
<text x="85" y="11.6">2</text>
<text x="135" y="11.6">3</text>
<text x="185" y="11.6">4</text>
<text x="235" y="11.6">5</text>
<text x="285" y="11.6">6</text>
<text x="335" y="11.6">7</text>
<text x="385" y="11.6">8</text>
<text x="10.4" y="35.6">A</text>
<text x="420.2" y="35.6">A</text>
<text x="205.5" y="43.2" transform="rotate(-90 205.5 43.2)">1</text>
<text x="205.5" y="54.3" transform="rotate(-90 205.5 54.3)">2</text>
<text x="359.2" y="72.4" transform="rotate(-90 359.2 72.4)">1</text>
<text x="359.2" y="83.5" transform="rotate(-90 359.2 83.5)">2</text>
<text x="10.4" y="85.6">B</text>
<text x="325.9" y="84.8">1</text>
<text x="325.9" y="87.4">2</text>
<text x="325.9" y="89.9">3</text>
<text x="348.3" y="89.9">14</text>
<text x="348.3" y="87.4">15</text>
<text x="348.3" y="84.8">16</text>
<text x="420.2" y="85.6">B</text>
<text x="325.9" y="92.5">4</text>
<text x="325.9" y="95">5</text>
<text x="348.3" y="95">12</text>
<text x="348.3" y="92.5">13</text>
<text x="325.9" y="97.5">6</text>
<text x="325.9" y="100.1">7</text>
<text x="348.3" y="100.1">10</text>
<text x="348.3" y="97.5">11</text>
<text x="325.9" y="102.6">8</text>
<text x="348.8" y="102.6">9</text>
<text x="10.4" y="135.6">C</text>
<text x="420.2" y="135.6">C</text>
<text x="254.8" y="150.9">2</text>
<text x="270" y="150.9">4</text>
<text x="178.6" y="171.2">4</text>
<text x="178.6" y="173.7">5</text>
<text x="196.4" y="173.7">2</text>
<text x="196.4" y="171.2">3</text>
<text x="225.6" y="171.2">2</text>
<text x="240.8" y="171.2">4</text>
<text x="178.6" y="176.3">6</text>
<text x="196.4" y="176.3">1</text>
<text x="10.4" y="185.6">D</text>
<text x="420.2" y="185.6">D</text>
<text x="251" y="218.2">2</text>
<text x="266.2" y="218.2">4</text>
<text x="51.1" y="223.3">10</text>
<text x="51.6" y="225.8">9</text>
<text x="51.6" y="233.4">6</text>
<text x="51.6" y="230.9">7</text>
<text x="51.6" y="228.3">8</text>
<text x="10.4" y="235.6">E</text>
<text x="51.6" y="238.5">4</text>
<text x="51.6" y="236">5</text>
<text x="420.2" y="235.6">E</text>
<text x="51.6" y="243.6">2</text>
<text x="51.6" y="241">3</text>
<text x="51.6" y="246.1">1</text>
<text x="35" y="269">1</text>
<text x="85" y="269">2</text>
<text x="135" y="269">3</text>
<text x="185" y="269">4</text>
<text x="235" y="269">5</text>
<text x="285" y="269">6</text>
<text x="335" y="269">7</text>
<text x="385" y="269">8</text>
</g>
<g font-size="1.8" fill="#008484">
<text x="24.8" y="84.9" transform="rotate(-90 24.8 84.9)">K4</text>
<text x="264.9" y="88.7" transform="rotate(-90 264.9 88.7)">K7</text>
<text x="331.2" y="85.7">VH1</text>
<text x="331.2" y="88.3">VL1</text>
<text x="340.6" y="88.3">TMR</text>
<text x="341.3" y="85.7">Vcc</text>
<text x="331.2" y="90.8">VH2</text>
<text x="331.2" y="93.3">VL2</text>
<text x="331.2" y="95.9">VH3</text>
<text x="341" y="90.8">SEL</text>
<text x="341.5" y="93.3">DIS</text>
<text x="342" y="95.9">UV</text>
<text x="52.5" y="100.9">10uH</text>
<text x="53.6" y="97.1">L1</text>
<text x="186.1" y="100.7" transform="rotate(-90 186.1 100.7)">K10</text>
<text x="331.2" y="98.4">VL3</text>
<text x="331.2" y="101">VH4</text>
<text x="340.9" y="101">REF</text>
<text x="341.9" y="98.4">OV</text>
<text x="331.2" y="103.5">VL4</text>
<text x="340.5" y="103.5">GND</text>
<text x="24.8" y="116.7" transform="rotate(-90 24.8 116.7)">K3</text>
<text x="183.9" y="172.1">B</text>
<text x="189.4" y="172.1">RO</text>
<text x="337.1" y="170.5" transform="rotate(-90 337.1 170.5)">K11</text>
<text x="183.9" y="174.6">RE</text>
<text x="183.9" y="177.2">A</text>
<text x="188.1" y="174.6">GND</text>
<text x="188.9" y="177.2">Vcc</text>
<text x="316.9" y="189.1" transform="rotate(-90 316.9 189.1)">K1</text>
<text x="316.9" y="200.5" transform="rotate(-90 316.9 200.5)">K5</text>
<text x="385.5" y="199.2" transform="rotate(-90 385.5 199.2)">K8</text>
<text x="316.9" y="214.5" transform="rotate(-90 316.9 214.5)">K2</text>
<text x="385.5" y="210.7" transform="rotate(-90 385.5 210.7)">K9</text>
<text x="316.9" y="231" transform="rotate(-90 316.9 231)">K6</text>
<text x="89.5" y="239.6" transform="rotate(-90 89.5 239.6)">CONN_8X2</text>
</g>
<g font-size="1.4" fill="#008484">
<text x="204.3" y="26.7" transform="rotate(-90 204.3 26.7)">R23</text>
<text x="206.1" y="26.6" transform="rotate(-90 206.1 26.6)">20k</text>
<text x="204.3" y="51.7" transform="rotate(-90 204.3 51.7)">SMD_HDR</text>
<text x="284.3" y="57.2" transform="rotate(-90 284.3 57.2)">R33</text>
<text x="286.2" y="57.1" transform="rotate(-90 286.2 57.1)">20k</text>
<text x="290.7" y="57.2" transform="rotate(-90 290.7 57.2)">R36</text>
<text x="292.5" y="57.1" transform="rotate(-90 292.5 57.1)">20k</text>
<text x="303.4" y="57.2" transform="rotate(-90 303.4 57.2)">R42</text>
<text x="305.2" y="57.5" transform="rotate(-90 305.2 57.5)">133k</text>
<text x="352" y="70.3">C28</text>
<text x="352.1" y="75">22nF</text>
<text x="195.4" y="83.8" transform="rotate(-90 195.4 83.8)">R25</text>
<text x="197.3" y="83.7" transform="rotate(-90 197.3 83.7)">300</text>
<text x="284.3" y="78.8" transform="rotate(-90 284.3 78.8)">R34</text>
<text x="286.2" y="78.3" transform="rotate(-90 286.2 78.3)">1k</text>
<text x="290.7" y="78.8" transform="rotate(-90 290.7 78.8)">R37</text>
<text x="292.5" y="78.3" transform="rotate(-90 292.5 78.3)">1k</text>
<text x="303.4" y="78.8" transform="rotate(-90 303.4 78.8)">R43</text>
<text x="305.2" y="78.3" transform="rotate(-90 305.2 78.3)">1k</text>
<text x="358" y="80.9" transform="rotate(-90 358 80.9)">SMD_HDR</text>
<text x="22.2" y="87.3" transform="rotate(-90 22.2 87.3)">SMD_HDR</text>
<text x="366.2" y="87.5" transform="rotate(-90 366.2 87.5)">C29</text>
<text x="370.9" y="87.3" transform="rotate(-90 370.9 87.3)">22nF</text>
<text x="384.1" y="87.5" transform="rotate(-90 384.1 87.5)">4k7</text>
<text x="386" y="87.7" transform="rotate(-90 386 87.7)">R18</text>
<text x="262.2" y="91.1" transform="rotate(-90 262.2 91.1)">SMD_HDR</text>
<text x="367" y="91.3">R45</text>
<text x="367.1" y="93.1">4k7</text>
<text x="269.4" y="98.8">22nF</text>
<text x="275.7" y="98.8">22nF</text>
<text x="183.5" y="102.5" transform="rotate(-90 183.5 102.5)">SMD_HDR</text>
<text x="270.3" y="103.5">C30</text>
<text x="276.6" y="103.5">C31</text>
<text x="67.4" y="108.4">C2</text>
<text x="67.7" y="113.5">22 uF</text>
<text x="78.8" y="108.4">C6</text>
<text x="79.1" y="113.1">22nF</text>
<text x="375.2" y="111.8" transform="rotate(-90 375.2 111.8)">P9</text>
<text x="22.2" y="119" transform="rotate(-90 22.2 119)">SMD_HDR</text>
<text x="204.3" y="114.3" transform="rotate(-90 204.3 114.3)">R26</text>
<text x="206.1" y="114.2" transform="rotate(-90 206.1 114.2)">300</text>
<text x="284.3" y="120.7" transform="rotate(-90 284.3 120.7)">R35</text>
<text x="286.2" y="120.6" transform="rotate(-90 286.2 120.6)">4k7</text>
<text x="290.7" y="120.7" transform="rotate(-90 290.7 120.7)">R38</text>
<text x="292.5" y="120.6" transform="rotate(-90 292.5 120.6)">4k7</text>
<text x="303.4" y="120.7" transform="rotate(-90 303.4 120.7)">R44</text>
<text x="305.2" y="120.6" transform="rotate(-90 305.2 120.6)">4k7</text>
<text x="263" y="136.9">22nF</text>
<text x="263.9" y="141.6">C21</text>
<text x="48.2" y="146.5">U12</text>
<text x="56.1" y="146.5">78SRH-5/2-C</text>
<text x="49.3" y="150.4">IN</text>
<text x="55.1" y="153.9" transform="rotate(-90 55.1 153.9)">GND</text>
<text x="56.9" y="150.4">OUT</text>
<text x="209.7" y="153.4">22nF</text>
<text x="235.1" y="152.1">22nF</text>
<text x="274.5" y="155.9">22pF</text>
<text x="157.3" y="161.3" transform="rotate(-90 157.3 161.3)">R48</text>
<text x="159.2" y="161.2" transform="rotate(-90 159.2 161.2)">4k7</text>
<text x="167.5" y="161.3" transform="rotate(-90 167.5 161.3)">R41</text>
<text x="169.3" y="160.8" transform="rotate(-90 169.3 160.8)">1k</text>
<text x="210.6" y="158.1">C33</text>
<text x="236" y="156.8">C32</text>
<text x="276.3" y="160.6">C4</text>
<text x="285.6" y="159.6" transform="rotate(-90 285.6 159.6)">R5</text>
<text x="287.4" y="159.9" transform="rotate(-90 287.4 159.9)">4k7</text>
<text x="73.8" y="163">C3</text>
<text x="85.2" y="163">C7</text>
<text x="85.4" y="167.7">22nF</text>
<text x="74" y="168.1">22 uF</text>
<text x="339.5" y="172.4" transform="rotate(-90 339.5 172.4)">SMD_HDR</text>
<text x="274.1" y="180" transform="rotate(-90 274.1 180)">R4</text>
<text x="81.7" y="184">R2</text>
<text x="81.7" y="185.8">1k</text>
<text x="265.6" y="180">22pF</text>
<text x="267.4" y="184.7">C1</text>
<text x="276" y="180.3" transform="rotate(-90 276 180.3)">4k7</text>
<text x="314.3" y="191.4" transform="rotate(-90 314.3 191.4)">SMD_HDR</text>
<text x="72.2" y="195.2" transform="rotate(-90 72.2 195.2)">R1</text>
<text x="74.1" y="195.1" transform="rotate(-90 74.1 195.1)">1k</text>
<text x="157.3" y="194.3" transform="rotate(-90 157.3 194.3)">R49</text>
<text x="159.2" y="194.2" transform="rotate(-90 159.2 194.2)">4k7</text>
<text x="82.6" y="203.6">4k7</text>
<text x="82.9" y="201.8">R3</text>
<text x="314.3" y="202.9" transform="rotate(-90 314.3 202.9)">SMD_HDR</text>
<text x="382.9" y="201.6" transform="rotate(-90 382.9 201.6)">SMD_HDR</text>
<text x="259.2" y="204.2">22nF</text>
<text x="260.1" y="208.9">C22</text>
<text x="382.9" y="213" transform="rotate(-90 382.9 213)">SMD_HDR</text>
<text x="314.3" y="216.8" transform="rotate(-90 314.3 216.8)">SMD_HDR</text>
<text x="314.3" y="233.3" transform="rotate(-90 314.3 233.3)">SMD_HDR</text>
</g>
<text font-size="1.4" fill="#0000c2" x="374.6" y="73.7">C29 is timer capacitor, 9ms/nF</text>
<g font-size="1.4" fill="#840000">
<text x="46" y="149.6">1</text>
<text x="62.5" y="149.6">3</text>
<text x="261.4" y="147.7" transform="rotate(-90 261.4 147.7)">5</text>
<text x="261.4" y="155.3" transform="rotate(-90 261.4 155.3)">3</text>
<text x="54.4" y="156.6" transform="rotate(-90 54.4 156.6)">2</text>
<text x="232.2" y="168" transform="rotate(-90 232.2 168)">5</text>
<text x="232.2" y="175.6" transform="rotate(-90 232.2 175.6)">3</text>
<text x="257.6" y="215" transform="rotate(-90 257.6 215)">5</text>
<text x="257.6" y="222.6" transform="rotate(-90 257.6 222.6)">3</text>
</g>
<g font-size="1.1" fill="#008484">
<text x="204.8" y="14.6">+5V</text>
<text x="303.7" y="42.2">VCC</text>
<text x="354.6" y="60.3">+5V</text>
<text x="195.9" y="71.7">+5V</text>
<text x="33.2" y="76.5">VCC</text>
<text x="382.6" y="75.5">+5V</text>
<text x="33.3" y="91.6">+5V</text>
<text x="77.6" y="93">VCC</text>
<text x="260.7" y="128.9">+5V</text>
<text x="38.3" y="138.8">VCC</text>
<text x="71.4" y="139">+5V</text>
<text x="231.4" y="142.8">+5V</text>
<text x="157.8" y="149.2">+5V</text>
<text x="167.9" y="149.2">+5V</text>
<text x="207.3" y="145.4">+5V</text>
<text x="256.8" y="196.2">+5V</text>
<text x="393.9" y="192.1">VCC</text>
<text x="393.9" y="203.5">VCC</text>
</g>
<g font-size=".7" fill="#008484">
<text x="261.9" y="153.4" transform="rotate(-90 261.9 153.4)">GND</text>
<text x="261.9" y="150.3" transform="rotate(-90 261.9 150.3)">VCC</text>
<text x="232.7" y="173.7" transform="rotate(-90 232.7 173.7)">GND</text>
<text x="232.7" y="170.7" transform="rotate(-90 232.7 170.7)">VCC</text>
<text x="258.1" y="220.7" transform="rotate(-90 258.1 220.7)">GND</text>
<text x="258.1" y="217.7" transform="rotate(-90 258.1 217.7)">VCC</text>
</g>
</svg>
